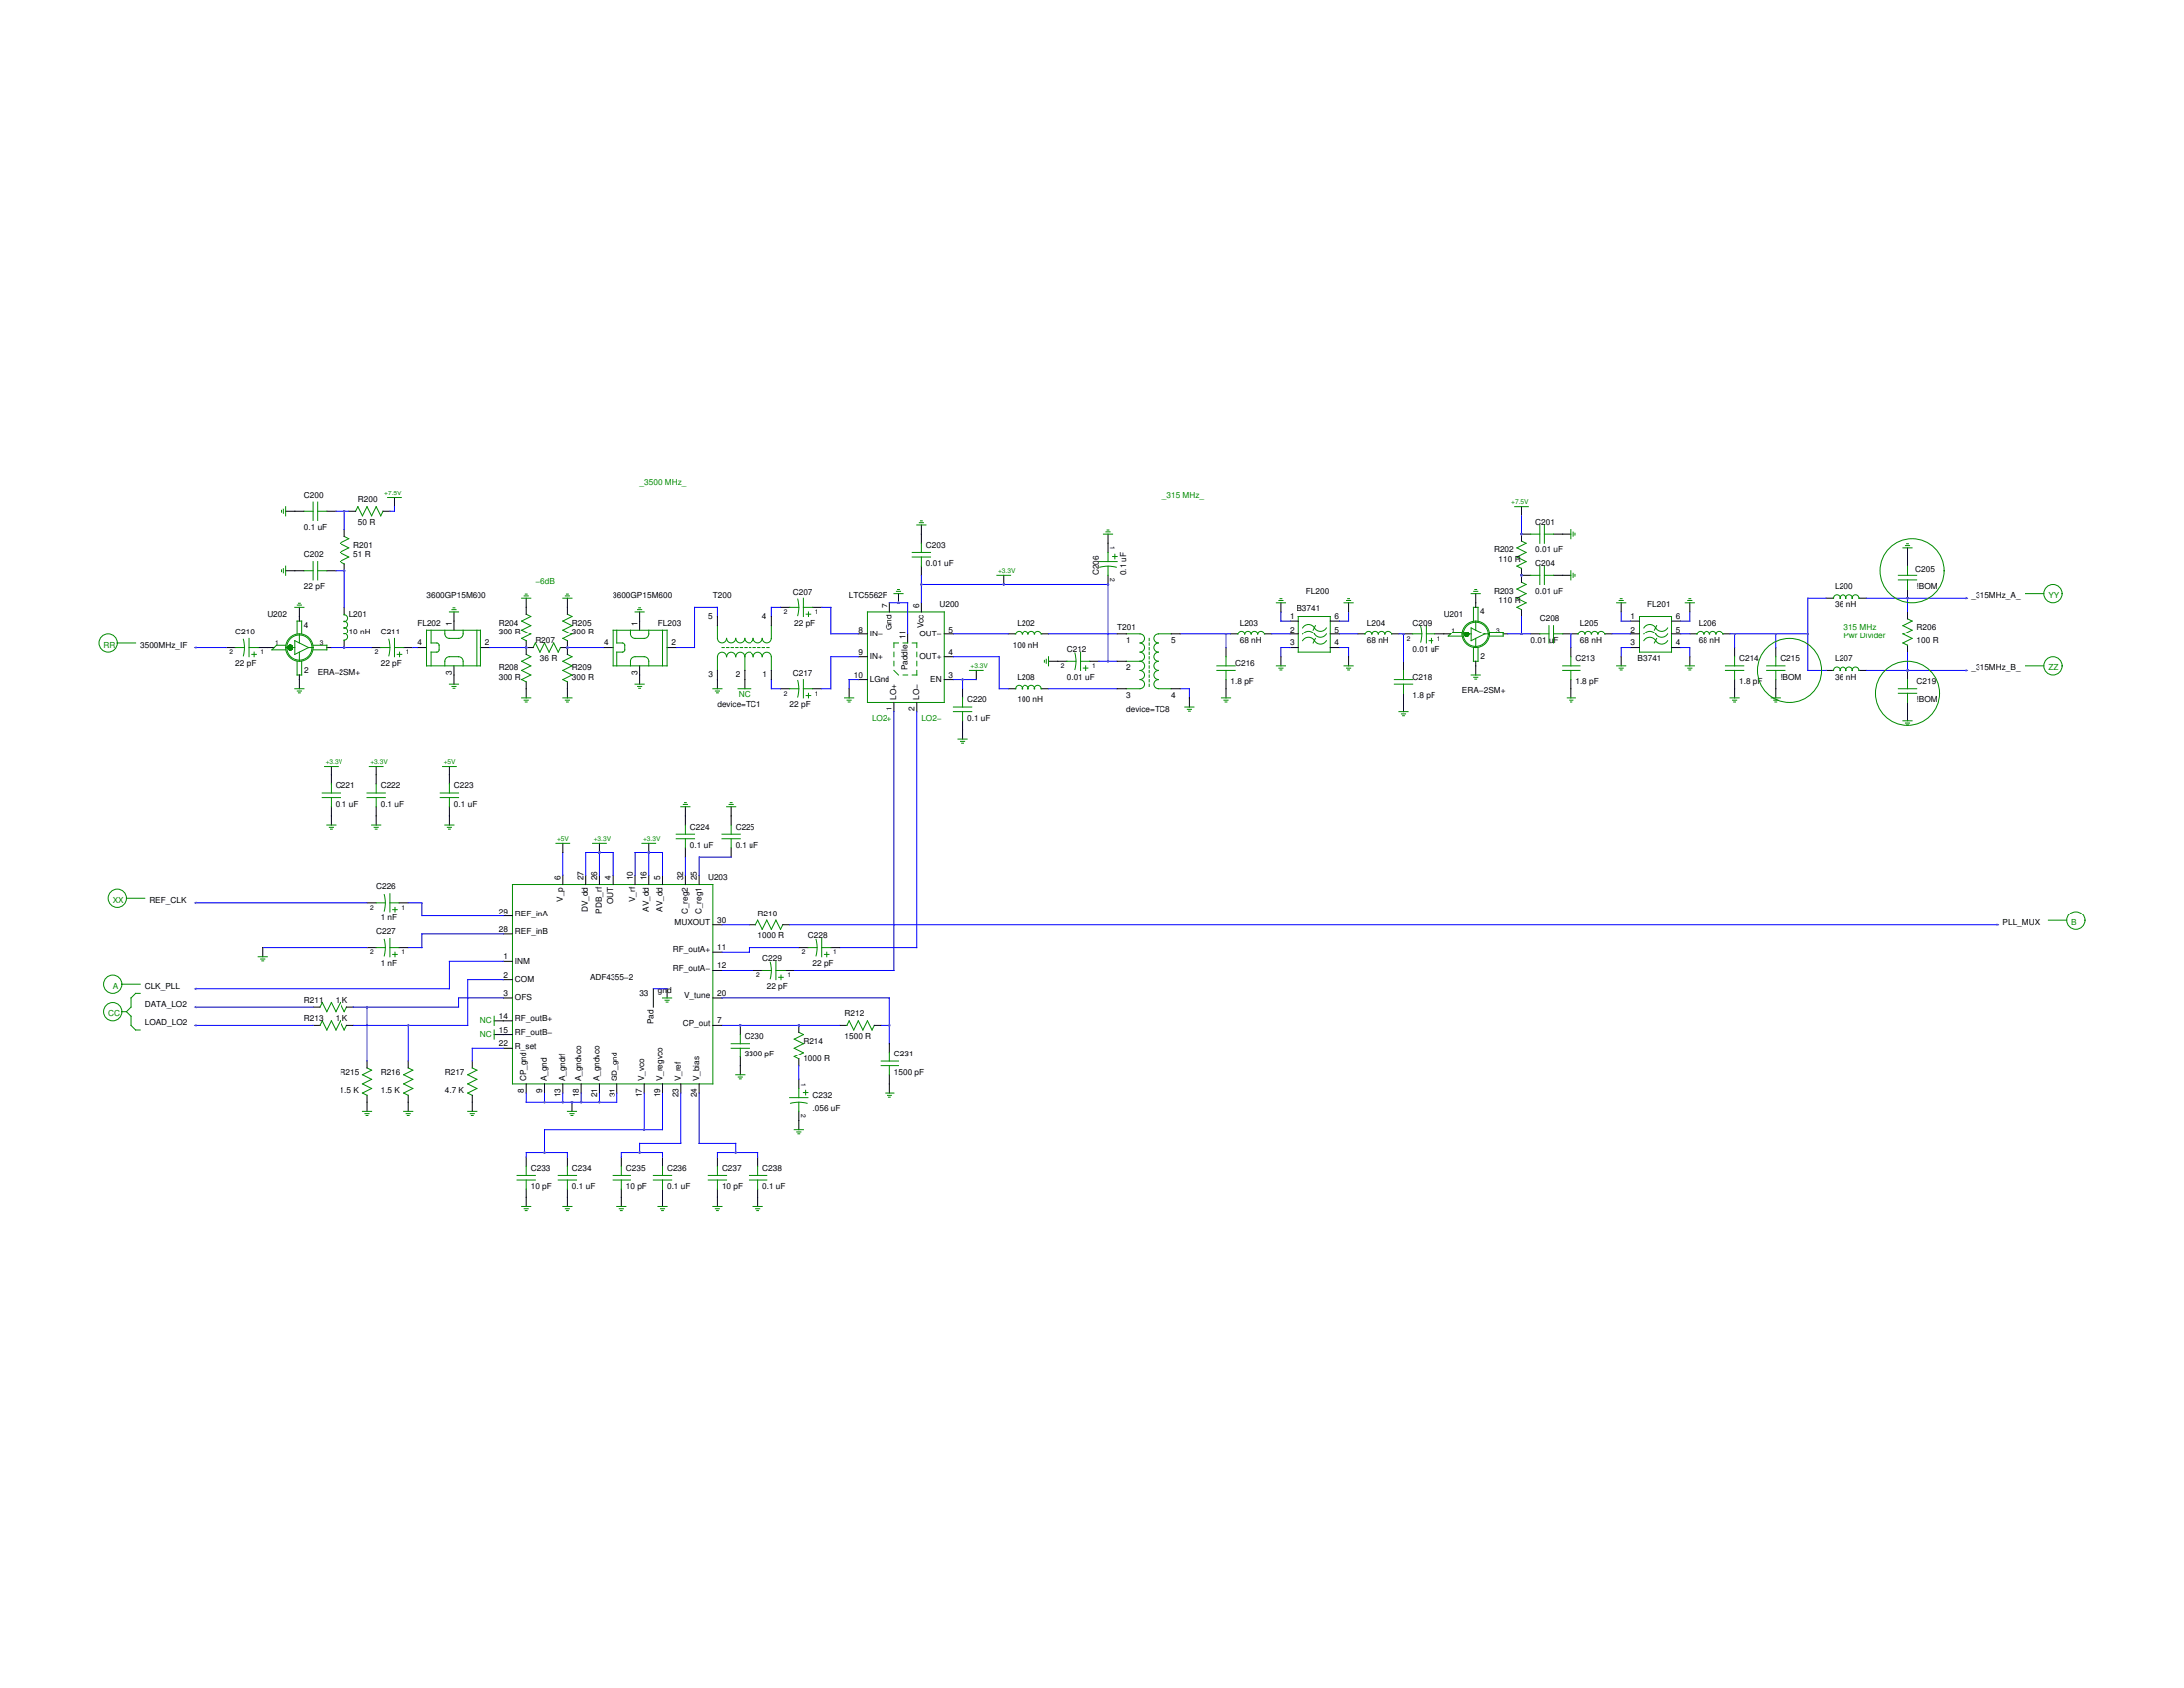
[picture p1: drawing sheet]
<svg xmlns="http://www.w3.org/2000/svg" width="279mm" height="216mm" viewBox="0 0 279 216" stroke-linecap="round" stroke-linejoin="round" font-family="sans-serif">
<g fill="none" stroke="#008b00" stroke-width=".13">
<path d="M101 77.6h1.2M102.1 76.6a4.1 4.1 0 0 1 0 2.1M102.8 76.5v2.3M102.8 77.6h1.2M103.1 78.5h.6M103.4 78.2v.6M110.9 78.2h9.9v11.6h-9.9zM116.7 70.7h2.4M116.7 71.2h2.4M117.9 69.5v1.2M117.9 71.2v1.2M140.6 71.8h2.3"/>
<path d="M140.7 72.6a4.1 4.1 0 0 1 2.1 0M141.7 70.7v1.1M141.7 72.4v1.2M142.3 71.2h.6M142.6 70.9v.6M101 88.1h1.2M102.1 87.1a4.1 4.1 0 0 1 0 2.1M102.8 86.9v2.4M102.8 88.1h1.2M103.1 89h.6M103.4 88.7v.6M114.4 83.5v.5"/>
<path d="M114.4 84.6v.6M114.4 85.8l.6 .6M115 82.3h-.6v.6M115.6 82.3h.6M115.6 86.4h.6M116.7 82.3h.6v.6M117.3 83.5v.5M117.3 84.6v.6M117.3 85.8v.6h-.6M129.8 81.1h.1a.43 .43 0 0 1 .4-.4 .43 .43 0 0 1 .4 .5 .42 .42 0 0 1 .5-.5 .42 .42 0 0 1 .4 .5 .41 .41 0 0 1 .4-.5 .41 .41 0 0 1 .4 .5 .43 .43 0 0 1 .4-.5 .43 .43 0 0 1 .4 .4h.1M129.8 88.1h.1a.43 .43 0 0 1 .4-.4 .43 .43 0 0 1 .4 .4 .42 .42 0 0 1 .5-.4 .42 .42 0 0 1 .4 .4 .41 .41 0 0 1 .4-.4 .41 .41 0 0 1 .4 .4 .43 .43 0 0 1 .4-.4 .43 .43 0 0 1 .4 .4h.1M136.5 84.6h1.2"/>
<path d="M137.5 83.6a4.1 4.1 0 0 1 0 2.1M138.2 83.5v2.3M138.2 84.6h1.2M138.6 85.5h.6M138.9 85.2v.6M65.6 113.1h25.6v25.6h-25.6z"/>
</g>
<g fill="none" stroke="#000" stroke-width=".13">
<path d="M99.9 77.6h1.1M104 77.6h1.1M113.8 77.1v1.1M117.9 68.3v1.2M117.9 72.4v1.2M117.9 77.1v1.1M141.7 69.5v1.2M141.7 73.6v1.1M99.9 88.1h1.1M104 88.1h1.1M109.8 86.9h1.1M109.8 84h1.1"/>
<path d="M109.8 81.1h1.1M114.4 89.8v1.2M116.2 81.1v1.2M117.3 89.8v1.2M120.8 86.9h1.2M120.8 84h1.2M120.8 81.1h1.2M128.9 88.1h.9M128.9 81.1h.9M133.3 88.1h.9M133.3 81.1h.9M135.3 84.6h1.2"/>
<path d="M139.4 84.6h1.2M64.4 119.5h1.2M64.4 117.2h1.2M72 111.9v1.2M74.9 111.9v1.2M76.6 111.9v1.2M78.4 111.9v1.2M81.3 111.9v1.2M83 111.9v1.2M84.8 111.9v1.2M87.7 111.9v1.2M89.4 111.9v1.2"/>
<path d="M91.2 118.3h1.1M64.4 127.6h1.2M64.4 125.3h1.2M64.4 123h1.2M64.4 134h1.2M64.4 132.3h1.2M64.4 130.5h1.2M67.3 138.7v1.1M69.7 138.7v1.1M72 138.7v1.1M74.3 138.7v1.1M76.6 138.7v1.1"/>
<path d="M79 138.7v1.1M82.4 138.7v1.1M83.6 126.5v2.3M84.8 138.7v1.1M87.1 138.7v1.1M89.4 138.7v1.1M91.2 127.6h1.1M91.2 131.1h1.1M91.2 124.1h1.1M91.2 121.8h1.1"/>
</g>
<path d="M99.9 77.6h-1.2v1.2M105.1 77.6h1.2v3.5h3.5M98.7 86.9v1.2h1.2M109.8 84h-3.5v4.1h-1.2M109.8 86.9h-1.2v1.2M122 84h5.8v4.1h1.1M122 81.1h6.9M134.2 88.1h8.7M134.2 81.1h8.7M140.6 84.6h2.3" fill="none" stroke="#00f" stroke-width=".13"/>
<circle cx="141.7" cy="74.7" r=".15" fill="#a020f0"/>
<path d="M117.9 73.6v3.5M117.9 74.7h23.8v9.9" fill="none" stroke="#00f" stroke-width=".13"/>
<path d="M128.4 73.6v1.1" fill="none" stroke="#000" stroke-width=".13"/>
<path d="M127.5 73.6h1.7" fill="none" stroke="#008b00" stroke-width=".13"/>
<circle cx="128.4" cy="74.7" r=".15" fill="#a020f0"/>
<path d="M122 86.9h2.9M123.1 86.9v1.2M151 88.1h1.2v1.2" fill="none" stroke="#00f" stroke-width=".13"/>
<g fill="none" stroke="#000" stroke-width=".13">
<path d="M38.3 78.8v.6M44.1 77.6v.9M58 79.4v1.1M81.9 79.4v1.1M34.2 82.9h.9M38.3 86.4v.5M41.8 82.9h.5M44.1 82v.9M53.4 82.9h1.1M58 85.2v1.2M61.5 82.9h1.2M77.2 82.9h1.2"/>
<path d="M81.9 85.2v1.2M85.4 82.9h1.1M123.1 88.1v1.2M123.1 92.2v1.1M124.9 85.8v1.1"/>
</g>
<g fill="none" stroke="#008b00" stroke-width=".13">
<path d="M44.1 78.5v.1a.43 .43 0 0 1 .4 .4 .43 .43 0 0 1-.4 .4 .42 .42 0 0 1 .4 .4 .42 .42 0 0 1-.4 .5 .41 .41 0 0 1 .4 .4 .41 .41 0 0 1-.4 .4 .43 .43 0 0 1 .4 .4 .43 .43 0 0 1-.4 .4v.1M36.5 82.6h-1.1l-.6 .6h1.7M36.5 82.9h1.2M36.8 82.8v.2M36.9 82.7v.3M36.9 82.7v.4M36.9 82.6v.5M37 82.6v.5M37 82.6v.6M37.1 82.6v.6M37.2 82.6v.6M37.2 82.6v.5"/>
<path d="M37.3 82.6v.5M37.3 82.7v.4M37.4 82.7v.3M37.4 82.8v.2M37.7 82l1.7 .9-1.7 .8zM38 81.1v-1.7h.6v1.7M38 84.6v1.8h.6v-1.8M38.3 81.1v1.2M38.3 83.5v1.1M39.4 82.9h.6M40 82.6h1.8v.6h-1.8M54.5 80.5h7v4.7h-7z"/>
<path d="M55.1 80.5v1.8h.9l.1 .3v.6l-.1 .2-.9 .1v1.7M56.9 85.2v-.6a.58 .58 0 0 1 .6-.6h1.1a.58 .58 0 0 1 .6 .6v.6M56.9 80.5v.6a.58 .58 0 0 0 .6 .6h1.1a.58 .58 0 0 0 .6-.6v-.6M60.9 80.5v4.7M78.4 80.5h7v4.7h-7zM79 80.5v1.8h.8l.2 .3v.6l-.2 .2-.8 .1v1.7M80.7 85.2v-.6a.58 .58 0 0 1 .6-.6h1.1a.58 .58 0 0 1 .6 .6v.6M80.7 80.5v.6a.58 .58 0 0 0 .6 .6h1.1a.58 .58 0 0 0 .6-.6v-.6M84.8 80.5v4.7M122 90.4h2.3M122 91h2.3M123.1 89.3v1.1"/>
<path d="M123.1 91v1.2M124 85.8h1.8"/>
<circle cx="37.1" cy="82.9" r=".29"/>
<circle cx="38.3" cy="82.9" r="1.6"/>
<circle cx="38.3" cy="82.9" r="1.74"/>
</g>
<circle cx="44.1" cy="82.9" r=".15" fill="#a020f0"/>
<path d="M44.1 68.6l.6 .3-1.2 .6 1.2 .6-1.2 .6 1.2 .5-1.2 .6 .6 .3M45.5 65.4l.3-.5 .6 1.1 .6-1.1 .6 1.1 .6-1.1 .5 1.1 .3-.6" fill="none" stroke="#008b00" stroke-width=".13"/>
<path d="M44.1 67.8v.8M44.1 72.1v.9M44.7 65.4h.8M49 65.4h.9" fill="none" stroke="#000" stroke-width=".13"/>
<circle cx="44.1" cy="73" r=".15" fill="#a020f0"/>
<path d="M37.7 65.4h1.2M37.7 73h1.2M41.8 65.4h1.1M41.8 73h1.1M50.5 63.7v1.2M67.3 77.6v.9M29 82.9h1.1M33 82.9h1.2M47.6 82.9h1.1M51.6 82.9h1.2M67.3 82v.9" fill="none" stroke="#000" stroke-width=".13"/>
<g fill="none" stroke="#008b00" stroke-width=".13">
<path d="M38.9 65.4h1.1M38.9 73h1.1M40 64.3v2.3M40 71.8v2.4M40.6 64.3v2.3M40.6 71.8v2.4M40.6 65.4h1.2M40.6 73h1.2M49.6 63.7h1.8M67.3 78.5l.6 .3-1.1 .6 1.1 .6-1.1 .5 1.1 .6-1.1 .6M30.1 82.9h1.2M31.2 81.8a4.1 4.1 0 0 1 0 2.1"/>
<path d="M31.9 82.9h1.1M31.9 81.7v2.3M32.2 83.7h.6M32.5 83.5v.5M48.7 82.9h1.2M49.8 81.8a4.1 4.1 0 0 1 0 2.1M50.5 81.7v2.3M50.5 82.9h1.1M50.8 83.7h.6M51.1 83.5v.5M66.8 81.7l.5 .3"/>
</g>
<path d="M44.1 65.4v2.4M44.1 73v4.6M50.5 64.9v.5h-.6M42.3 82.9h5.3M52.8 82.9h.6" fill="none" stroke="#00f" stroke-width=".13"/>
<circle cx="67.3" cy="82.9" r=".15" fill="#a020f0"/>
<path d="M72.6 78.5l.5 .3-1.1 .6 1.1 .6-1.1 .5 1.1 .6-1.1 .6M72 81.7l.6 .3" fill="none" stroke="#008b00" stroke-width=".13"/>
<path d="M72.6 77.6v.9M72.6 82v.9" fill="none" stroke="#000" stroke-width=".13"/>
<circle cx="72.6" cy="82.9" r=".15" fill="#a020f0"/>
<path d="M67.3 83.7l.6 .3-1.1 .6 1.1 .6-1.1 .6 1.1 .6-1.1 .5 .5 .3" fill="none" stroke="#008b00" stroke-width=".13"/>
<path d="M67.3 82.9v.8M67.3 87.2v.9" fill="none" stroke="#000" stroke-width=".13"/>
<circle cx="67.3" cy="82.9" r=".15" fill="#a020f0"/>
<path d="M72.6 83.7l.5 .3-1.1 .6 1.1 .6-1.1 .6 1.1 .6-1.1 .5 .6 .3" fill="none" stroke="#008b00" stroke-width=".13"/>
<path d="M72.6 82.9v.8M72.6 87.2v.9" fill="none" stroke="#000" stroke-width=".13"/>
<circle cx="72.6" cy="82.9" r=".15" fill="#a020f0"/>
<path d="M68.2 82.9l.3-.6 .6 1.2 .6-1.2 .5 1.2 .6-1.2 .6 1.2 .3-.6" fill="none" stroke="#008b00" stroke-width=".13"/>
<path d="M67.3 82.9h.9M71.7 82.9h.9" fill="none" stroke="#000" stroke-width=".13"/>
<g fill="#a020f0">
<circle cx="67.3" cy="82.9" r=".15"/>
<circle cx="72.6" cy="82.9" r=".15"/>
</g>
<path d="M91.7 78.8v-1.2h-2.9v5.3h-2.3M163.8 78.2v1.2h1.2M172.5 78.2v1.2h-1.1M62.7 82.9h4.6M72.6 82.9h4.6M151 81.1h6.4M162.7 81.1h2.3M165 82.9h-1.2v1.1M171.4 82.9h1.1v1.1M171.4 81.1h2.3" fill="none" stroke="#00f" stroke-width=".13"/>
<g fill="none" stroke="#008b00" stroke-width=".13">
<path d="M166.1 78.8h4.1v4.7h-4.1zM168.3 80l-.3 .5M182.4 80v2.3M188.5 79.4v-1.8h.6v1.8M188.8 79.4v1.1M209.7 78.8h4.1v4.7h-4.1zM211.9 80l-.3 .5M155.7 85.2h2.3M155.7 85.8h2.3M156.8 84v1.2M156.8 85.8v1.1M158.3 81.1h.1a.43 .43 0 0 1 .4-.4 .43 .43 0 0 1 .4 .5 .41 .41 0 0 1 .4-.5 .41 .41 0 0 1 .4 .5 .41 .41 0 0 1 .5-.5 .41 .41 0 0 1 .4 .5 .43 .43 0 0 1 .4-.5 .43 .43 0 0 1 .4 .4h.1"/>
<path d="M166.7 80.3a.87 .87 0 0 1 1.5 0 .87 .87 0 0 0 1.5 0M166.7 81.1a.87 .87 0 0 1 1.5 0 .87 .87 0 0 0 1.5 0M166.7 82a.87 .87 0 0 1 1.5 0 .87 .87 0 0 0 1.5 0M168.3 81.7l-.3 .6M174.6 81.1a.43 .43 0 0 1 .5-.4 .43 .43 0 0 1 .4 .5 .42 .42 0 0 1 .4-.5 .42 .42 0 0 1 .4 .5 .41 .41 0 0 1 .4-.5 .41 .41 0 0 1 .4 .5 .43 .43 0 0 1 .5-.5 .43 .43 0 0 1 .4 .4h.1M178.4 86.9h2.3M178.4 87.5h2.3M179.5 85.8v1.1M179.5 87.5v1.2M180.7 81.1h1.1M181.7 80.1a4.1 4.1 0 0 1 0 2.1M182.4 81.1h1.2"/>
<path d="M182.8 82h.6M183.1 81.7v.6M187.1 81.1h1.1M187.1 80.8h-1.2l-.6 .6h1.8M187.4 81.1v.1M187.4 81v.3M187.4 80.9v.4M187.5 80.9v.5M187.6 80.9v.5M187.6 80.8v.6M187.7 80.8v.6M187.7 80.9v.5"/>
<path d="M187.8 80.9v.5M187.8 80.9v.4M187.9 81v.3M188.2 80.3l1.8 .8-1.8 .9zM188.5 82.9v1.7h.6v-1.7M188.8 81.7v1.2M190 81.1h.6M190.6 80.8h1.7v.6h-1.7M210.3 80.3a.87 .87 0 0 1 1.5 0 .87 .87 0 0 0 1.5 0M210.3 81.1a.87 .87 0 0 1 1.5 0 .87 .87 0 0 0 1.5 0M210.3 82a.87 .87 0 0 1 1.5 0 .87 .87 0 0 0 1.5 0M211.9 81.7l-.3 .6"/>
<circle cx="187.7" cy="81.1" r=".29"/>
<circle cx="188.8" cy="81.1" r="1.74"/>
<circle cx="188.8" cy="81.1" r="1.6"/>
</g>
<g fill="none" stroke="#000" stroke-width=".13">
<path d="M165 79.4h1.1M170.2 79.4h1.2M188.8 77.1v.5M208.6 79.4h1.1M213.8 79.4h1.2M156.8 82.9v1.1M156.8 86.9v1.2M157.4 81.1h.9M161.8 81.1h.9M165 81.1h1.1M165 82.9h1.1M170.2 81.1h1.2"/>
<path d="M170.2 82.9h1.2M173.7 81.1h.9M178.1 81.1h.8M179.5 81.1h1.2M179.5 84.6v1.2M179.5 88.7v1.1M183.6 81.1h2M188.8 84.6v.6M192.3 81.1h.6M208.6 81.1h1.1M208.6 82.9h1.1M213.8 81.1h1.2"/>
<path d="M213.8 82.9h1.2"/>
</g>
<circle cx="179.5" cy="81.1" r=".15" fill="#a020f0"/>
<path d="M194.6 74.4l.6 .3-1.2 .6 1.2 .6-1.2 .6 1.2 .6-1.2 .5 .6 .3" fill="none" stroke="#008b00" stroke-width=".13"/>
<path d="M194.6 73.6v.8M194.6 77.9v.9" fill="none" stroke="#000" stroke-width=".13"/>
<circle cx="194.6" cy="73.6" r=".15" fill="#a020f0"/>
<path d="M201 81.1h.9M205.4 81.1h.9" fill="none" stroke="#000" stroke-width=".13"/>
<path d="M201.9 81.1h.1a.43 .43 0 0 1 .4-.4 .43 .43 0 0 1 .4 .5 .42 .42 0 0 1 .4-.5 .42 .42 0 0 1 .4 .5 .41 .41 0 0 1 .4-.5 .41 .41 0 0 1 .5 .5 .43 .43 0 0 1 .4-.5 .43 .43 0 0 1 .4 .4h.1" fill="none" stroke="#008b00" stroke-width=".13"/>
<circle cx="201" cy="81.1" r=".15" fill="#a020f0"/>
<path d="M195.8 81.1h1.2M199.9 81.1h1.1" fill="none" stroke="#000" stroke-width=".13"/>
<path d="M198.1 80v2.3M198.7 80v2.3M197 81.1h1.1M198.7 81.1h1.2" fill="none" stroke="#008b00" stroke-width=".13"/>
<circle cx="201" cy="81.1" r=".15" fill="#a020f0"/>
<path d="M194.6 64.9v1.1M194.6 68.3v.9M194.6 72.7v.9M201 82.9v1.1M201 86.9v1.2" fill="none" stroke="#000" stroke-width=".13"/>
<path d="M193.8 64.9h1.7M194 72.4l.6 .3M194.6 69.2l.6 .3-1.2 .6 1.2 .6-1.2 .5 1.2 .6-1.2 .6M199.9 85.8h2.3M199.9 85.2h2.3M201 84v1.2M201 85.8v1.1" fill="none" stroke="#008b00" stroke-width=".13"/>
<g fill="#a020f0">
<circle cx="194.6" cy="68.3" r=".15"/>
<circle cx="194.6" cy="73.6" r=".15"/>
</g>
<path d="M194.6 73.6h1.2M198.7 73.6h1.2" fill="none" stroke="#000" stroke-width=".13"/>
<path d="M195.8 73.6h1.2M197 72.4v2.3M197.5 72.4v2.3M197.5 73.6h1.2" fill="none" stroke="#008b00" stroke-width=".13"/>
<circle cx="194.6" cy="73.6" r=".15" fill="#a020f0"/>
<path d="M194.6 68.3h1.2M198.7 68.3h1.2" fill="none" stroke="#000" stroke-width=".13"/>
<path d="M195.8 68.3h1.2M197 67.2v2.3M197.5 67.2v2.3M197.5 68.3h1.2" fill="none" stroke="#008b00" stroke-width=".13"/>
<circle cx="194.6" cy="68.3" r=".15" fill="#a020f0"/>
<path d="M194.6 66v2.3M194.6 78.8v2.3M207.4 78.2v1.2h1.2M216.1 78.2v1.2h-1.1M192.9 81.1h2.9M206.3 81.1h2.3M208.6 82.9h-1.2v1.1M215 82.9h1.1v1.1" fill="none" stroke="#00f" stroke-width=".13"/>
<g fill="none" stroke="#000" stroke-width=".13">
<path d="M233.6 76.5h.8M237.9 76.5h.9M95.2 86.9v1.2M216.1 81.1h.9M220.5 81.1h.9M221.9 82.9v1.1M221.9 86.9v1.2M227.2 82.9v1.1M227.2 86.9v1.2M233.6 85.8h.8M237.9 85.8h.9M244 85.8v1.1"/>
<path d="M244 89.8v1.2"/>
</g>
<g fill="none" stroke="#008b00" stroke-width=".13">
<path d="M234.4 76.5h.1a.43 .43 0 0 1 .4-.5 .43 .43 0 0 1 .5 .5 .41 .41 0 0 1 .4-.5 .41 .41 0 0 1 .4 .5 .42 .42 0 0 1 .4-.5 .42 .42 0 0 1 .4 .5 .43 .43 0 0 1 .4-.5 .43 .43 0 0 1 .5 .5M94.4 88.1h1.7M217 81.1h.1a.43 .43 0 0 1 .4-.4 .43 .43 0 0 1 .4 .5 .41 .41 0 0 1 .4-.5 .41 .41 0 0 1 .4 .5 .42 .42 0 0 1 .5-.5 .42 .42 0 0 1 .4 .5 .43 .43 0 0 1 .4-.5 .43 .43 0 0 1 .4 .4h.1M220.8 85.2h2.3M220.8 85.8h2.3M221.9 84v1.2M221.9 85.8v1.1M226 85.2h2.3M226 85.8h2.3M227.2 84v1.2M227.2 85.8v1.1M234.4 85.8h.1a.43 .43 0 0 1 .4-.5 .43 .43 0 0 1 .5 .5 .41 .41 0 0 1 .4-.5 .41 .41 0 0 1 .4 .5 .42 .42 0 0 1 .4-.5 .42 .42 0 0 1 .4 .5 .43 .43 0 0 1 .4-.5 .43 .43 0 0 1 .5 .5"/>
<path d="M242.9 88.1h2.3M242.9 88.7h2.3M244 86.9v1.2M244 88.7v1.1"/>
</g>
<circle cx="244" cy="85.8" r=".15" fill="#a020f0"/>
<path d="M244 71.2v1.2M244 75.3v1.2" fill="none" stroke="#000" stroke-width=".13"/>
<path d="M242.9 74.2h2.3M242.9 73.6h2.3M244 72.4v1.2M244 74.2v1.1" fill="none" stroke="#008b00" stroke-width=".13"/>
<circle cx="244" cy="76.5" r=".15" fill="#a020f0"/>
<path d="M113.8 77.1h2.4v4M231.2 76.5v9.3M238.8 76.5h12.8M244 76.5v1.7M221.4 81.1h9.8M238.8 85.8h12.8M244 83.5v2.3" fill="none" stroke="#00f" stroke-width=".13"/>
<path d="M244 79.1l.6 .3-1.1 .6 1.1 .5-1.1 .6 1.1 .6-1.1 .6 .5 .3M72.6 142.2h1.1M72.9 142.5h.5M73 142.7h.3" fill="none" stroke="#008b00" stroke-width=".13"/>
<path d="M244 78.2v.9M244 82.6v.9M73.1 141v1.2" fill="none" stroke="#000" stroke-width=".13"/>
<circle cx="73.1" cy="141" r=".15" fill="#a020f0"/>
<g fill="none" stroke="#000" stroke-width=".13">
<path d="M42.3 98v2.3M48.2 98v2.3M57.5 98v2.3M42.3 103.2v1.2M47 115.4h1.2M48.2 103.2v1.2M51.1 115.4h1.1M57.5 103.2v1.2M87.7 104.4v1.1M87.7 108.4v1.2M93.5 104.4v1.1M93.5 108.4v1.2"/>
<path d="M40 128.8h.9M40 131.1h.9M44.4 128.8h.8M44.4 131.1h.8M47 135.8v.8M63.3 130.5h1.1M63.3 132.3h1.1M102.2 131.1v.9M102.2 135.5v.8M107.4 131.1h.9M111.8 131.1h.9M47 140.1v.9"/>
</g>
<g fill="none" stroke="#008b00" stroke-width=".13">
<path d="M41.5 98h1.7M47.3 98h1.7M56.6 98h1.7M41.2 101.5h2.3M41.2 102.1h2.3M42.3 100.3v1.2M42.3 102.1v1.1M47 101.5h2.3M47 102.1h2.3M48.2 115.4h1.1M48.2 100.3v1.2M48.2 102.1v1.1"/>
<path d="M49.2 114.4a4.1 4.1 0 0 1 0 2.1M49.9 114.3v2.3M49.9 115.4h1.2M50.2 116.3h.6M50.5 116v.6M56.3 101.5h2.3M56.3 102.1h2.3M57.5 100.3v1.2M57.5 102.1v1.1M86.5 106.7h2.3M86.5 107.3h2.3M87.7 105.5v1.2"/>
<path d="M87.7 107.3v1.1M92.3 106.7h2.4M92.3 107.3h2.4M93.5 105.5v1.2M93.5 107.3v1.1M40.9 128.8l.3-.6 .6 1.2 .5-1.2 .6 1.2 .6-1.2 .6 1.2 .3-.6M40.9 131.1l.3-.6 .6 1.2 .5-1.2 .6 1.2 .6-1.2 .6 1.2 .3-.6M47 136.6l.6 .3-1.2 .6 1.2 .6-1.2 .6 1.2 .6-1.2 .5 .6 .3M63.3 130v1.1M63.3 131.7v1.2M102.2 132l.6 .3-1.2 .6 1.2 .5-1.2 .6 1.2 .6-1.2 .6 .6 .3M108.3 131.1l.3-.6 .6 1.2 .6-1.2 .5 1.2 .6-1.2 .6 1.2 .3-.6"/>
</g>
<g fill="none" stroke="#00f" stroke-width=".13">
<path d="M54 117.2h10.4M72 109v2.9M74.9 111.9v-2.9h3.5v2.9M76.6 109v2.9M81.3 111.9v-2.9h3.5v2.9M83 109v2.9M87.7 109.6v2.3M93.5 109.6h-4.1v2.3M67.3 139.8v1.2h11.7v-1.2M69.7 139.8v1.2M72 139.8v1.2M74.3 139.8v1.2"/>
<path d="M76.6 139.8v1.2"/>
</g>
<circle cx="102.2" cy="131.1" r=".15" fill="#a020f0"/>
<path d="M60.4 136.6l.5 .3-1.1 .6 1.1 .6-1.1 .6 1.1 .6-1.1 .5 .6 .3M93.5 134h2.3M93.5 133.4h2.3M94.7 132.3v1.1M94.7 134v1.2M102.2 139.3v1.1M102.8 139.8h.6M103.1 139.5v.6M101 140.4h2.4M101.2 141.1a4.1 4.1 0 0 1 2.1 0M102.2 141v1.2" fill="none" stroke="#008b00" stroke-width=".13"/>
<path d="M60.4 135.8v.8M94.7 131.1v1.2M94.7 135.2v1.1M102.2 138.1v1.2M60.4 140.1v.9M102.2 142.2v1.1" fill="none" stroke="#000" stroke-width=".13"/>
<path d="M92.3 127.6h21.5v5.8" fill="none" stroke="#00f" stroke-width=".13"/>
<circle cx="94.7" cy="131.1" r=".15" fill="#a020f0"/>
<g fill="none" stroke="#008b00" stroke-width=".13">
<path d="M36 65.3v.3M36 72.9v.2M36.2 65.2v.5M36.2 72.7v.6M36.5 64.9v1.1M36.5 72.4v1.2M37.7 77.6h1.2M38 77.4h.5M38.2 77.1h.2M57.5 78.2h1.1M57.8 77.9h.5M57.9 77.7h.3"/>
<path d="M66.8 76.5h1.1M67.1 76.2h.5M67.2 76h.3M72 76.5h1.1M72.3 76.2h.5M72.5 76h.2M81.3 78.2h1.1M81.6 77.9h.5M81.8 77.7h.2M91.7 80l.1 1.7a.57 .57 0 0 0 .5 .6 .57 .57 0 0 0 .6-.6M98.7 80v1.7a.57 .57 0 0 1-.6 .6 .57 .57 0 0 1-.5-.6M114.4 75.9h1.2"/>
<path d="M114.7 75.6h.6M114.9 75.4h.2M117.3 67.2h1.2M117.6 66.9h.6M117.8 66.7h.2M141.2 68.3h1.1M141.5 68.1h.5M141.6 67.8h.3M163.2 77.1h1.2M163.6 76.8h.5M163.7 76.5h.2M172 77.1h1.1"/>
<path d="M172.3 76.8h.5M172.4 76.5h.3M188.2 75.9h1.2M188.6 75.6h.5M188.7 75.4h.2M201 67.8v1.1M201 73v1.2M201.3 68.1v.5M201.3 73.3v.5M201.5 68.2v.3M201.5 73.5v.2M206.8 77.1h1.2"/>
<path d="M207.2 76.8h.5M207.3 76.5h.2M215.6 77.1h1.1M215.9 76.8h.5M216 76.5h.2M243.5 70.1h1.1M243.8 69.8h.5M243.9 69.6h.2M37.7 88.1h1.2M38 88.4h.5M38.2 88.6h.2M57.5 87.5h1.1"/>
<path d="M57.8 87.8h.5M57.9 88h.3M66.8 89.3h1.1M67.1 89.6h.5M67.2 89.8h.3M72 89.3h1.1M72.3 89.6h.5M72.5 89.8h.2M81.3 87.5h1.1M81.6 87.8h.5M81.8 88h.2M91.2 88.1h1.1"/>
<path d="M91.5 88.4h.5M91.6 88.6h.3M92.3 82.9h.3M92.9 84a.57 .57 0 0 0-.6-.5 .57 .57 0 0 0-.5 .5l-.1 1.8M92.9 82.9h.3M92.9 84a.57 .57 0 0 1 .6-.5 .57 .57 0 0 1 .6 .5 .58 .58 0 0 1 .5-.5 .58 .58 0 0 1 .6 .5M92.9 81.7a.57 .57 0 0 0 .6 .6 .57 .57 0 0 0 .6-.6 .58 .58 0 0 0 .5 .6 .58 .58 0 0 0 .6-.6M93.5 82.9h.3M94.1 82.9h.3M94.7 82.9h.2M95.2 82.9h.3M95.2 81.7a.57 .57 0 0 0 .6 .6 .57 .57 0 0 0 .6-.6"/>
<path d="M95.8 82.9h.3M96.4 84a.58 .58 0 0 0-.6-.5 .58 .58 0 0 0-.6 .5v1.8M96.4 82.9h.3M96.4 84a.57 .57 0 0 1 .6-.5 .57 .57 0 0 1 .5 .5M96.4 81.7a.57 .57 0 0 0 .6 .6 .57 .57 0 0 0 .5-.6M97 82.9h.3M97.6 82.9h.3M97.6 84a.57 .57 0 0 1 .5-.5 .57 .57 0 0 1 .6 .5v1.8M98.1 82.9h.3M108 89.3h1.2M108.3 89.6h.6M108.5 89.8h.2"/>
<path d="M122.6 94.5h1.1M122.9 94.8h.5M123 95h.3M133.7 84.5v.2M133.9 84.4v.5M134.2 84v1.2M144.1 81.1h1.7M144.1 84.6h1.7M145.8 81.1a.57 .57 0 0 1 .6 .6 .57 .57 0 0 1-.6 .6 .58 .58 0 0 1 .6 .6 .58 .58 0 0 1-.6 .5M145.8 83.5a.57 .57 0 0 1 .6 .5 .57 .57 0 0 1-.6 .6M145.8 84.6a.58 .58 0 0 1 .6 .6 .58 .58 0 0 1-.6 .6 .58 .58 0 0 1 .6 .6 .58 .58 0 0 1-.6 .5M145.8 87a.57 .57 0 0 1 .6 .5 .57 .57 0 0 1-.6 .6h-1.7"/>
<path d="M147 81.7v.3M147 82.3v.3M147 82.9v.3M147 83.5v.2M147 84v.3M147 84.6v.3M147 85.2v.3M147 85.8v.3M147 86.4v.3M147 86.9v.3M147 87.5v.3M148.1 81.1a.57 .57 0 0 0-.5 .6 .57 .57 0 0 0 .5 .6 .58 .58 0 0 0-.5 .6 .58 .58 0 0 0 .5 .5"/>
<path d="M148.1 83.5a.57 .57 0 0 0-.5 .5 .57 .57 0 0 0 .5 .6 .58 .58 0 0 0-.5 .6 .58 .58 0 0 0 .5 .6M148.1 85.8a.57 .57 0 0 0-.5 .6 .57 .57 0 0 0 .5 .5M148.1 87a.57 .57 0 0 0-.5 .5 .57 .57 0 0 0 .5 .6h1.8M148.1 81.1h1.8M151.6 90.4h1.2M151.9 90.7h.6M152.1 91h.2M156.3 89.3h1.1M156.6 89.6h.5M156.7 89.8h.3M163.2 85.2h1.2M163.6 85.5h.5"/>
<path d="M163.7 85.7h.2M172 85.2h1.1M172.3 85.5h.5M172.4 85.7h.3M178.9 91h1.2M179.3 91.3h.5M179.4 91.5h.2M188.2 86.4h1.2M188.6 86.7h.5M188.7 86.9h.2M200.4 89.3h1.2M200.8 89.6h.5"/>
<path d="M200.9 89.8h.2M206.8 85.2h1.2M207.2 85.5h.5M207.3 85.7h.2M215.6 85.2h1.1M215.9 85.5h.5M216 85.7h.2M221.4 89.3h1.1M221.7 89.6h.5M221.8 89.8h.3M226.6 89.3h1.2M226.9 89.6h.5"/>
<path d="M227.1 89.8h.2M243.5 92.2h1.1M243.8 92.5h.5M243.9 92.7h.2M41.8 105.5h1.1M42.1 105.8h.5M42.2 106.1h.3M47.6 105.5h1.1M47.9 105.8h.5M48 106.1h.3M56.9 105.5h1.1M57.2 105.8h.5"/>
<path d="M57.3 106.1h.3M87.1 103.2h1.2M87.4 102.9h.5M87.6 102.7h.2M92.9 103.2h1.2M93.2 102.9h.6M93.4 102.7h.2M97 117.7l.6 1.2 .5-1.2 .6 1.2 .6-1.2 .6 1.2 .3-.6M97 117.7l-.3 .6M94.1 137.5h1.1M94.4 137.8h.5M94.5 138h.3"/>
<path d="M97.6 124.1h1.1M98.6 123.1a4.1 4.1 0 0 1 0 2.1M99.3 123v2.3M99.3 124.1h1.2M99.7 125h.5M99.9 124.7v.6M103.4 121.2h1.1M104.4 120.2a4.1 4.1 0 0 1 0 2.1M105.1 120.1v2.3M105.1 121.2h1.2M105.5 122.1h.5M105.8 121.8v.6"/>
<path d="M112.7 136.3h2.3M112.7 135.8h2.3M113.3 139.8h1.1M113.8 134.6v1.2M113.8 136.3v1.2M66.2 150.9h2.3M66.2 150.3h2.3M66.8 154.4h1.1M67.1 154.7h.5M67.2 154.9h.3M67.3 149.1v1.2M67.3 150.9v1.1"/>
<path d="M71.4 150.9h2.3M71.4 150.3h2.3M72 154.4h1.1M72.3 154.7h.5M72.5 154.9h.2M72.6 149.1v1.2M72.6 150.9v1.1M78.4 150.9h2.3M78.4 150.3h2.3M79 154.4h1.1M79.3 154.7h.5M79.4 154.9h.3"/>
<path d="M79.5 149.1v1.2M79.5 150.9v1.1M83.6 150.9h2.3M83.6 150.3h2.3M84.2 154.4h1.2M84.5 154.7h.5M84.7 154.9h.2M84.8 149.1v1.2M84.8 150.9v1.1M90.6 150.9h2.3M90.6 150.3h2.3M91.2 154.4h1.1"/>
<path d="M91.5 154.7h.5M91.6 154.9h.3M91.7 149.1v1.2M91.7 150.9v1.1M95.8 150.9h2.3M95.8 150.3h2.3M96.4 154.4h1.2M96.7 154.7h.5M96.9 154.9h.2M97 149.1v1.2M97 150.9v1.1M101.6 144.5h1.2"/>
<path d="M101.9 144.8h.6M102.1 145h.2M113.6 140.1h.5M113.7 140.4h.3"/>
<circle cx="244.6" cy="73" r="4.1"/>
<circle cx="228.9" cy="85.8" r="4.1"/>
<circle cx="244" cy="88.7" r="4.1"/>
</g>
<g fill="none" stroke="#000" stroke-width=".13">
<path d="M36.5 65.4h1.2M36.5 73h1.2M38.3 77.6v1.2M58 78.2v1.2M67.3 76.5v1.1M72.6 76.5v1.1M81.9 78.2v1.2M91.7 78.8v1.2M98.7 78.8v1.2M115 75.9v1.2M117.9 67.2v1.1M141.7 68.3v1.2"/>
<path d="M163.8 77.1v1.1M172.5 77.1v1.1M188.8 75.9v1.2M199.9 68.3h1.1M199.9 73.6h1.1M207.4 77.1v1.1M216.1 77.1v1.1M244 70.1v1.1M38.3 86.9v1.2M58 86.4v1.1M67.3 88.1v1.2M72.6 88.1v1.2"/>
<path d="M81.9 86.4v1.1M91.7 85.8v2.3M95.2 85.8v1.1M98.7 85.8v1.1M108.6 88.1v1.2M123.1 93.3v1.2M134.2 84.6h1.1M142.9 81.1h1.2M142.9 88.1h1.2M142.9 84.6h1.2M149.9 81.1h1.1M149.9 88.1h1.1"/>
<path d="M152.2 89.3v1.1M156.8 88.1v1.2M163.8 84v1.2M172.5 84v1.2M179.5 89.8v1.2M188.8 85.2v1.2M201 88.1v1.2M207.4 84v1.2M216.1 84v1.2M221.9 88.1v1.2M227.2 88.1v1.2M244 91v1.2"/>
<path d="M42.3 104.4v1.1M48.2 104.4v1.1M57.5 104.4v1.1M87.7 103.2v1.2M93.5 103.2v1.2M95.8 118.3h.9M100.2 118.3h.8M94.7 136.3v1.2M96.4 124.1h1.2M100.5 124.1h1.1M102.2 121.2h1.2M106.3 121.2h1.1"/>
<path d="M113.8 133.4v1.2M113.8 137.5v2.3M67.3 148v1.1M67.3 152v2.4M72.6 148v1.1M72.6 152v2.4M79.5 148v1.1M79.5 152v2.4M84.8 148v1.1M84.8 152v2.4M91.7 148v1.1M91.7 152v2.4"/>
<path d="M97 148v1.1M97 152v2.4M102.2 143.3v1.2"/>
</g>
<g fill="none" stroke="#00f" stroke-width=".13">
<path d="M42.9 65.4h1.8M42.9 73h1.2M231.2 76.5h2.4M24.9 82.9h4.1M114.4 91v33.1h-12.8M117.3 91v30.2h-9.9M156.8 81.1v1.8M178.9 81.1h.6v3.5M201 81.1v1.8M215 81.1h1.1M221.9 81.1v1.8M227.2 81.1v1.8"/>
<path d="M231.2 85.8h2.4M24.9 115.4h22.1M92.3 118.3h3.5M84.8 139.8v4.7h-15.1v2.9M87.1 139.8v6.4h-5.2v1.2M89.4 139.8v6.4h4.7v1.2M92.3 124.1h4.1M102.2 121.2h-6.4v.6h-3.5M67.3 147.4h5.3M79.5 147.4h5.3M91.7 147.4h5.3"/>
</g>
<circle cx="115" cy="77.1" r=".15" fill="#a020f0"/>
<g fill="none" stroke="#00f" stroke-width=".13">
<path d="M64.4 119.5h-10.4v1.7h-1.8M101 118.3h154.7M24.9 131.1h15.1M24.9 128.8h15.1M33.6 121.2h13.4M47 128.8v7M52.2 131.1v4.7M64.4 125.3h-4.6v5.8h-14.6M64.4 127.6h-5.8v1.2h-13.4M64.4 123h-6.9v3.5h-32.6M64.4 134h-4v1.8M82.4 139.8v4.7"/>
<path d="M83.6 126.5h1.8M92.3 131.1h15.1M102.2 136.3v1.8M112.7 131.1h1.1"/>
</g>
<path d="M72 107.9v1.1M76.6 107.9v1.1M33.6 121.2v1.2M47 121.2h1.2M51.1 121.2h1.1M52.2 135.8v.8M85.4 126.5v1.1M47 141v1.2M52.2 140.1v2.1M60.4 141v1.2" fill="none" stroke="#000" stroke-width=".13"/>
<g fill="none" stroke="#008b00" stroke-width=".13">
<path d="M71.1 107.9h1.8M75.8 107.9h1.7M33 122.4h1.2M33.4 122.7h.5M33.5 122.9h.2M48.2 121.2h1.1M49.2 120.2a4.1 4.1 0 0 1 0 2.1M49.9 120.1v2.3M49.9 121.2h1.2M50.2 122.1h.6M50.5 121.8v.6M52.2 136.6l.6 .3-1.2 .6 1.2 .6-1.2 .6 1.2 .6-1.2 .5 .6 .3"/>
<path d="M84.8 127.6h1.1M85.1 127.9h.5M85.2 128.2h.3M46.4 142.2h1.2M46.7 142.5h.6M46.9 142.7h.2M51.6 142.2h1.2M52 142.5h.5M52.1 142.7h.2M59.8 142.2h1.1M60.1 142.5h.5M60.2 142.7h.3"/>
</g>
<circle cx="76.6" cy="109" r=".15" fill="#a020f0"/>
<path d="M83 107.9v1.1" fill="none" stroke="#000" stroke-width=".13"/>
<path d="M82.2 107.9h1.7" fill="none" stroke="#008b00" stroke-width=".13"/>
<circle cx="83" cy="109" r=".15" fill="#a020f0"/>
<path d="M52.2 115.4h1.8v1.8M67.3 147.4v.6M72.6 147.4v.6M79.5 147.4v.6M84.8 147.4v.6M91.7 147.4v.6M97 147.4v.6" fill="none" stroke="#00f" stroke-width=".13"/>
<g fill="none" stroke="#008b00" stroke-width=".13">
<path d="M259.1 75.9h2.4M15 82.3h2.3M259.1 85.2h2.4M16.2 114.8h2.3M262.1 117.7h2.3M15.6 129.4h.6M15.6 125.9h2.3M16.2 129.4l.6 .6v1.1l.5 .6h.6M17.9 127h-.6l-.5 .6v1.2l-.6 .6"/>
<circle cx="262.6" cy="75.9" r="1.16"/>
<circle cx="13.9" cy="82.3" r="1.16"/>
<circle cx="262.6" cy="85.2" r="1.16"/>
<circle cx="15" cy="114.8" r="1.16"/>
<circle cx="265.5" cy="117.7" r="1.16"/>
<circle cx="14.4" cy="129.4" r="1.16"/>
<circle cx="14.4" cy="125.9" r="1.16"/>
</g>
<g fill="#a020f0">
<path d="M251.4 76.3l.4 .2-.4 .2z"/>
<path d="M251.4 85.6l.4 .2-.4 .2z"/>
<path d="M24.7 82.9l.4-.2v.3z"/>
<path d="M24.7 115.4l.4-.2v.4z"/>
<path d="M24.7 131.1l.4-.2v.4z"/>
<path d="M24.7 128.8l.4-.2v.4z"/>
<path d="M24.7 126.5l.4-.2v.3z"/>
<path d="M255.5 118.2l.3 .1-.3 .2z"/>
<circle cx="141.7" cy="84.6" r=".15"/>
<circle cx="141.7" cy="74.7" r=".15"/>
<circle cx="117.9" cy="74.7" r=".15"/>
<circle cx="128.4" cy="74.7" r=".15"/>
<circle cx="123.1" cy="86.9" r=".15"/>
<circle cx="44.1" cy="82.9" r=".15"/>
<circle cx="44.1" cy="73" r=".15"/>
<circle cx="44.1" cy="65.4" r=".15"/>
<circle cx="67.3" cy="82.9" r=".15"/>
<circle cx="72.6" cy="82.9" r=".15"/>
<circle cx="156.8" cy="81.1" r=".15"/>
<circle cx="179.5" cy="81.1" r=".15"/>
<circle cx="194.6" cy="73.6" r=".15"/>
<circle cx="201" cy="81.1" r=".15"/>
<circle cx="194.6" cy="68.3" r=".15"/>
<circle cx="194.6" cy="81.1" r=".15"/>
<circle cx="244" cy="85.8" r=".15"/>
<circle cx="244" cy="76.5" r=".15"/>
<circle cx="231.2" cy="81.1" r=".15"/>
<circle cx="221.9" cy="81.1" r=".15"/>
<circle cx="227.2" cy="81.1" r=".15"/>
<circle cx="115" cy="77.1" r=".15"/>
<circle cx="73.1" cy="141" r=".15"/>
<circle cx="69.7" cy="141" r=".15"/>
<circle cx="72" cy="141" r=".15"/>
<circle cx="74.3" cy="141" r=".15"/>
<circle cx="76.6" cy="141" r=".15"/>
<circle cx="76.6" cy="109" r=".15"/>
<circle cx="83" cy="109" r=".15"/>
<circle cx="102.2" cy="131.1" r=".15"/>
<circle cx="113.8" cy="131.1" r=".15"/>
<circle cx="94.7" cy="131.1" r=".15"/>
<circle cx="82.4" cy="144.5" r=".15"/>
<circle cx="69.7" cy="147.4" r=".15"/>
<circle cx="81.9" cy="147.4" r=".15"/>
<circle cx="94.1" cy="147.4" r=".15"/>
<circle cx="47" cy="128.8" r=".15"/>
<circle cx="52.2" cy="131.1" r=".15"/>
</g>
<g font-size="1">
<text x="38.9" y="63.7">C200</text>
<text x="45.8" y="64.3">R200</text>
<text x="38.9" y="67.8">0.1 uF</text>
<text x="38.9" y="71.2">C202</text>
<text x="45.2" y="70.1">R201</text>
<text x="45.2" y="71.2">51 R</text>
<text x="45.8" y="67.2">50 R</text>
<text x="118.5" y="70.1">C203</text>
<text x="191.1" y="70.7">R202</text>
<text x="191.7" y="71.8">110 R</text>
<text x="196.4" y="67.2">C201</text>
<text x="196.4" y="70.7">0.01 uF</text>
<text x="38.9" y="75.3">22 pF</text>
<text x="54.5" y="76.5">3600GP15M600</text>
<text x="78.4" y="76.5">3600GP15M600</text>
<text x="91.2" y="76.5">T200</text>
<text x="101.4" y="76.1">C207</text>
<text x="108.6" y="76.5">LTC5562F</text>
<text x="113.5" y="77.7" transform="rotate(-90 113.5 77.7)">7</text>
<text x="117.6" y="77.7" transform="rotate(-90 117.6 77.7)">6</text>
<text x="118.5" y="72.4">0.01 uF</text>
<text x="120.2" y="77.6">U200</text>
<text x="140.6" y="73.6" transform="rotate(-90 140.6 73.6)">C206</text>
<text x="144.1" y="73.6" transform="rotate(-90 144.1 73.6)">0.1 uF</text>
<text x="167.1" y="75.9">FL200</text>
<text x="191.1" y="75.9">R203</text>
<text x="191.7" y="77.1">110 R</text>
<text x="196.4" y="72.4">C204</text>
<text x="196.4" y="75.9">0.01 uF</text>
<text x="210.7" y="77.6">FL201</text>
<text x="234.7" y="75.3">L200</text>
<text x="234.7" y="77.6">36 nH</text>
<text x="245" y="73.2">C205</text>
<text x="245.2" y="75.3">!BOM</text>
<text x="252.2" y="76.5">_315MHz_A_</text>
<text x="17.9" y="82.9">3500MHz_IF</text>
<text x="30.1" y="81.1">C210</text>
<text x="34.2" y="78.8">U202</text>
<text x="38.8" y="80.3">4</text>
<text x="44.7" y="78.8">L201</text>
<text x="44.7" y="81.1">10 nH</text>
<text x="48.7" y="81.1">C211</text>
<text x="53.4" y="80">FL202</text>
<text x="53.4" y="82.6">4</text>
<text x="57.7" y="80" transform="rotate(-90 57.7 80)">1</text>
<text x="62.1" y="82.6">2</text>
<text x="63.8" y="80">R204</text>
<text x="63.8" y="81.1">300 R</text>
<text x="68.5" y="82.3">R207</text>
<text x="73.1" y="80">R205</text>
<text x="73.1" y="81.1">300 R</text>
<text x="77.2" y="82.6">4</text>
<text x="81.6" y="80" transform="rotate(-90 81.6 80)">1</text>
<text x="84.2" y="80">FL203</text>
<text x="85.9" y="82.6">2</text>
<text x="90.6" y="79.1">5</text>
<text x="97.5" y="79.1">4</text>
<text x="101.6" y="80">22 pF</text>
<text x="109.8" y="80.9">8</text>
<text x="109.8" y="83.8">9</text>
<text x="111.2" y="81.5">IN−</text>
<text x="114.1" y="80.5" transform="rotate(-90 114.1 80.5)">Gnd</text>
<text x="115.9" y="81.7" transform="rotate(-90 115.9 81.7)">11</text>
<text x="117.7" y="81.5">OUT−</text>
<text x="118.2" y="80.3" transform="rotate(-90 118.2 80.3)">Vcc</text>
<text x="121.4" y="83.8">4</text>
<text x="121.4" y="80.9">5</text>
<text x="129.5" y="82.9">100 nH</text>
<text x="130.1" y="80">L202</text>
<text x="136.5" y="83.5">C212</text>
<text x="142.9" y="80.5">T201</text>
<text x="144.1" y="82.3">1</text>
<text x="149.9" y="82.3">5</text>
<text x="158.6" y="80">L203</text>
<text x="158.6" y="82.3">68 nH</text>
<text x="165" y="79.1">1</text>
<text x="165" y="80.9">2</text>
<text x="165" y="82.6">3</text>
<text x="165.9" y="78.2">B3741</text>
<text x="170.8" y="80.9">5</text>
<text x="170.8" y="82.6">4</text>
<text x="170.8" y="79.1">6</text>
<text x="174.9" y="80">L204</text>
<text x="174.9" y="82.3">68 nH</text>
<text x="180.7" y="80">C209</text>
<text x="180.7" y="83.5">0.01 uF</text>
<text x="184.7" y="78.8">U201</text>
<text x="189.4" y="78.5">4</text>
<text x="195.8" y="82.3">0.01 uF</text>
<text x="197" y="79.4">C208</text>
<text x="202.2" y="80">L205</text>
<text x="202.2" y="82.3">68 nH</text>
<text x="208.6" y="79.1">1</text>
<text x="208.6" y="80.9">2</text>
<text x="208.6" y="82.6">3</text>
<text x="214.4" y="80.9">5</text>
<text x="214.4" y="82.6">4</text>
<text x="214.4" y="79.1">6</text>
<text x="217.3" y="80">L206</text>
<text x="217.3" y="82.3">68 nH</text>
<text x="245.2" y="80.5">R206</text>
<text x="245.2" y="82.3">100 R</text>
<text x="30.1" y="85.2">22 pF</text>
<text x="38.9" y="86.1">2</text>
<text x="40.6" y="86.4">ERA−2SM+</text>
<text x="48.7" y="85.2">22 pF</text>
<text x="57.7" y="86.3" transform="rotate(-90 57.7 86.3)">3</text>
<text x="63.8" y="85.8">R208</text>
<text x="63.8" y="86.9">300 R</text>
<text x="69.1" y="84.6">36 R</text>
<text x="73.1" y="85.8">R209</text>
<text x="73.1" y="86.9">300 R</text>
<text x="81.6" y="86.3" transform="rotate(-90 81.6 86.3)">3</text>
<text x="90.6" y="86.7">3</text>
<text x="94.1" y="86.7">2</text>
<text x="97.6" y="86.7">1</text>
<text x="101.4" y="86.5">C217</text>
<text x="109.2" y="86.7">10</text>
<text x="111.2" y="84.4">IN+</text>
<text x="111.2" y="87.3">LGnd</text>
<text x="114.7" y="89.5" transform="rotate(-90 114.7 89.5)">LO+</text>
<text x="116.2" y="85.8" transform="rotate(-90 116.2 85.8)">Paddle</text>
<text x="117.6" y="89.5" transform="rotate(-90 117.6 89.5)">LO−</text>
<text x="117.7" y="84.4">OUT+</text>
<text x="119" y="87.3">EN</text>
<text x="121.4" y="86.7">3</text>
<text x="123.7" y="89.8">C220</text>
<text x="130.1" y="86.9">L208</text>
<text x="130.1" y="89.8">100 nH</text>
<text x="136.5" y="86.9">0.01 uF</text>
<text x="144.1" y="89.3">3</text>
<text x="144.1" y="85.8">2</text>
<text x="149.9" y="89.3">4</text>
<text x="157.4" y="87.5">1.8 pF</text>
<text x="158" y="85.2">C216</text>
<text x="180.7" y="86.9">C218</text>
<text x="180.7" y="89.3">1.8 pF</text>
<text x="187.1" y="88.7">ERA−2SM+</text>
<text x="189.4" y="84.3">2</text>
<text x="201.6" y="84.6">C213</text>
<text x="201.6" y="87.5">1.8 pF</text>
<text x="209.5" y="84.6">B3741</text>
<text x="222.5" y="84.6">C214</text>
<text x="222.5" y="87.5">1.8 pF</text>
<text x="227.8" y="84.6">C215</text>
<text x="227.8" y="86.9">!BOM</text>
<text x="234.7" y="84.6">L207</text>
<text x="234.7" y="86.9">36 nH</text>
<text x="245.2" y="87.5">C219</text>
<text x="245.2" y="89.8">!BOM</text>
<text x="252.2" y="85.8">_315MHz_B_</text>
<text x="91.7" y="90.4">device=TC1</text>
<text x="101" y="90.4">22 pF</text>
<text x="114.1" y="91" transform="rotate(-90 114.1 91)">1</text>
<text x="117" y="91" transform="rotate(-90 117 91)">2</text>
<text x="123.7" y="92.2">0.1 uF</text>
<text x="144.1" y="91">device=TC8</text>
<text x="42.9" y="100.9">C221</text>
<text x="48.7" y="100.9">C222</text>
<text x="58" y="100.9">C223</text>
<text x="42.9" y="103.2">0.1 uF</text>
<text x="48.7" y="103.2">0.1 uF</text>
<text x="58" y="103.2">0.1 uF</text>
<text x="88.3" y="106.1">C224</text>
<text x="94.1" y="106.1">C225</text>
<text x="48.2" y="113.7">C226</text>
<text x="71.7" y="112.5" transform="rotate(-90 71.7 112.5)">6</text>
<text x="74.6" y="112.5" transform="rotate(-90 74.6 112.5)">27</text>
<text x="76.3" y="112.5" transform="rotate(-90 76.3 112.5)">26</text>
<text x="78.1" y="112.5" transform="rotate(-90 78.1 112.5)">4</text>
<text x="81" y="112.5" transform="rotate(-90 81 112.5)">10</text>
<text x="82.7" y="112.5" transform="rotate(-90 82.7 112.5)">16</text>
<text x="84.5" y="112.5" transform="rotate(-90 84.5 112.5)">5</text>
<text x="87.4" y="112.5" transform="rotate(-90 87.4 112.5)">32</text>
<text x="88.3" y="108.4">0.1 uF</text>
<text x="89.1" y="112.5" transform="rotate(-90 89.1 112.5)">25</text>
<text x="90.6" y="112.5">U203</text>
<text x="94.1" y="108.4">0.1 uF</text>
<text x="19.1" y="115.4">REF_CLK</text>
<text x="48.2" y="119.5">C227</text>
<text x="48.7" y="117.7">1 nF</text>
<text x="63.9" y="119.2">28</text>
<text x="63.9" y="116.9">29</text>
<text x="65.9" y="119.5">REF_inB</text>
<text x="65.9" y="117.2">REF_inA</text>
<text x="72" y="115.3" transform="rotate(-90 72 115.3)">V_p</text>
<text x="75.2" y="116.6" transform="rotate(-90 75.2 116.6)">DV_dd</text>
<text x="76.9" y="116.8" transform="rotate(-90 76.9 116.8)">PDB_rf</text>
<text x="78.4" y="115.6" transform="rotate(-90 78.4 115.6)">OUT</text>
<text x="81.3" y="115.3" transform="rotate(-90 81.3 115.3)">V_rf</text>
<text x="83" y="116.6" transform="rotate(-90 83 116.6)">AV_dd</text>
<text x="84.8" y="116.6" transform="rotate(-90 84.8 116.6)">AV_dd</text>
<text x="86.3" y="118.4">MUXOUT</text>
<text x="88" y="116.9" transform="rotate(-90 88 116.9)">C_reg2</text>
<text x="89.7" y="116.9" transform="rotate(-90 89.7 116.9)">C_reg1</text>
<text x="91.7" y="118.1">30</text>
<text x="97" y="117.2">R210</text>
<text x="256.2" y="118.3">PLL_MUX</text>
<text x="48.7" y="123.6">1 nF</text>
<text x="64.5" y="125">2</text>
<text x="64.5" y="122.7">1</text>
<text x="65.9" y="125.6">COM</text>
<text x="65.9" y="123.3">INM</text>
<text x="75.4" y="125.3">ADF4355−2</text>
<text x="86.1" y="124.2">RF_outA−</text>
<text x="86.1" y="121.8">RF_outA+</text>
<text x="91.7" y="123.9">12</text>
<text x="91.7" y="121.6">11</text>
<text x="97" y="120.1">1000 R</text>
<text x="97.6" y="123">C229</text>
<text x="103.4" y="120.1">C228</text>
<text x="104" y="123.6">22 pF</text>
<text x="18.5" y="131.1">LOAD_LO2</text>
<text x="18.5" y="128.8">DATA_LO2</text>
<text x="18.5" y="126.5">CLK_PLL</text>
<text x="38.9" y="128.2">R211</text>
<text x="38.9" y="130.5">R213</text>
<text x="42.9" y="128.2">1 K</text>
<text x="42.9" y="130.5">1 K</text>
<text x="63.9" y="130.3">14</text>
<text x="64.5" y="127.4">3</text>
<text x="65.9" y="127.9">OFS</text>
<text x="65.9" y="130.6">RF_outB+</text>
<text x="81.8" y="127.3">33</text>
<text x="83.6" y="131" transform="rotate(-90 83.6 131)">Pad</text>
<text x="84.2" y="127">gnd</text>
<text x="87.3" y="131.1">CP_out</text>
<text x="87.5" y="127.7">V_tune</text>
<text x="91.7" y="130.9">7</text>
<text x="91.7" y="127.4">20</text>
<text x="98.1" y="126.5">22 pF</text>
<text x="108" y="130">R212</text>
<text x="43.5" y="137.5">R215</text>
<text x="48.7" y="137.5">R216</text>
<text x="56.9" y="137.5">R217</text>
<text x="63.9" y="133.8">22</text>
<text x="63.9" y="132">15</text>
<text x="65.9" y="134.1">R_set</text>
<text x="65.9" y="132.3">RF_outB−</text>
<text x="95.2" y="132.9">C230</text>
<text x="95.2" y="135.2">3300 pF</text>
<text x="102.8" y="133.4">R214</text>
<text x="102.8" y="135.8">1000 R</text>
<text x="108" y="132.9">1500 R</text>
<text x="114.4" y="135.2">C231</text>
<text x="114.4" y="137.5">1500 pF</text>
<text x="43.5" y="139.8">1.5 K</text>
<text x="48.7" y="139.8">1.5 K</text>
<text x="56.9" y="139.8">4.7 K</text>
<text x="67" y="139.8" transform="rotate(-90 67 139.8)">8</text>
<text x="67.3" y="138.4" transform="rotate(-90 67.3 138.4)">CP_gnd</text>
<text x="69.4" y="139.8" transform="rotate(-90 69.4 139.8)">9</text>
<text x="70" y="138.4" transform="rotate(-90 70 138.4)">A_gnd</text>
<text x="71.7" y="140.4" transform="rotate(-90 71.7 140.4)">13</text>
<text x="72.3" y="138.4" transform="rotate(-90 72.3 138.4)">A_gndrf</text>
<text x="74" y="140.4" transform="rotate(-90 74 140.4)">18</text>
<text x="74.3" y="138.4" transform="rotate(-90 74.3 138.4)">A_gndvco</text>
<text x="76.3" y="140.4" transform="rotate(-90 76.3 140.4)">21</text>
<text x="76.6" y="138.4" transform="rotate(-90 76.6 138.4)">A_gndvco</text>
<text x="78.7" y="140.4" transform="rotate(-90 78.7 140.4)">31</text>
<text x="79" y="138.4" transform="rotate(-90 79 138.4)">SD_gnd</text>
<text x="82.2" y="140.4" transform="rotate(-90 82.2 140.4)">17</text>
<text x="82.4" y="138.4" transform="rotate(-90 82.4 138.4)">V_vco</text>
<text x="84.5" y="140.4" transform="rotate(-90 84.5 140.4)">19</text>
<text x="84.8" y="138.4" transform="rotate(-90 84.8 138.4)">V_regvco</text>
<text x="86.8" y="140.4" transform="rotate(-90 86.8 140.4)">23</text>
<text x="87.1" y="138.4" transform="rotate(-90 87.1 138.4)">V_ref</text>
<text x="89.1" y="140.4" transform="rotate(-90 89.1 140.4)">24</text>
<text x="89.4" y="138.4" transform="rotate(-90 89.4 138.4)">V_bias</text>
<text x="104" y="140.4">C232</text>
<text x="104" y="142.2">.056 uF</text>
<text x="67.9" y="149.7">C233</text>
<text x="73.1" y="149.7">C234</text>
<text x="80.1" y="149.7">C235</text>
<text x="85.4" y="149.7">C236</text>
<text x="92.3" y="149.7">C237</text>
<text x="97.6" y="149.7">C238</text>
<text x="67.9" y="152">10 pF</text>
<text x="73.1" y="152">0.1 uF</text>
<text x="80.1" y="152">10 pF</text>
<text x="85.4" y="152">0.1 uF</text>
<text x="92.3" y="152">10 pF</text>
<text x="97.6" y="152">0.1 uF</text>
</g>
<g font-size="1" fill="#008b00">
<text x="81.9" y="61.9">_3500 MHz_</text>
<text x="148.7" y="63.7">_315 MHz_</text>
<text x="68.5" y="74.7">−6dB</text>
<text x="262.1" y="76.5">YY</text>
<text x="13.3" y="82.9">RR</text>
<text x="235.9" y="80.5">315 MHz</text>
<text x="235.9" y="81.7">Pwr Divider</text>
<text x="94.5" y="89.2">NC</text>
<text x="262.1" y="85.8">ZZ</text>
<text x="111.5" y="92.2">LO2+</text>
<text x="117.9" y="92.2">LO2−</text>
<text x="14.4" y="115.4">XX</text>
<text x="265" y="118.3">B</text>
<text x="13.9" y="130">CC</text>
<text x="14.4" y="126.5">A</text>
<text x="61.5" y="130.8">NC</text>
<text x="61.5" y="132.6">NC</text>
</g>
<g font-size=".8" fill="#008b00">
<text x="49.2" y="63.4">+7.5V</text>
<text x="193.3" y="64.6">+7.5V</text>
<text x="127.6" y="73.3">+3.3V</text>
<text x="124.2" y="85.5">+3.3V</text>
<text x="41.6" y="97.7">+3.3V</text>
<text x="47.4" y="97.7">+3.3V</text>
<text x="56.7" y="97.7">+5V</text>
<text x="71.3" y="107.6">+5V</text>
<text x="75.9" y="107.6">+3.3V</text>
<text x="82.3" y="107.6">+3.3V</text>
</g>
<g font-size=".8">
<text x="142" y="69.9" transform="rotate(90 142 69.9)">1</text>
<text x="142" y="73.9" transform="rotate(90 142 73.9)">2</text>
<text x="29.4" y="83.7">2</text>
<text x="33.3" y="83.7">1</text>
<text x="35.2" y="82.6">1</text>
<text x="40.9" y="82.6">3</text>
<text x="48" y="83.7">2</text>
<text x="51.9" y="83.7">1</text>
<text x="100.3" y="78.5">2</text>
<text x="104.2" y="78.5">1</text>
<text x="179.9" y="82">2</text>
<text x="183.9" y="82">1</text>
<text x="185.7" y="80.8">1</text>
<text x="191.4" y="80.8">3</text>
<text x="100.3" y="89">2</text>
<text x="104.2" y="89">1</text>
<text x="135.7" y="85.5">2</text>
<text x="139.7" y="85.5">1</text>
<text x="47.4" y="116.3">2</text>
<text x="51.4" y="116.3">1</text>
<text x="47.4" y="122.1">2</text>
<text x="51.4" y="122.1">1</text>
<text x="96.8" y="125">2</text>
<text x="100.8" y="125">1</text>
<text x="102.6" y="122.1">2</text>
<text x="106.6" y="122.1">1</text>
<text x="102.5" y="138.5" transform="rotate(90 102.5 138.5)">1</text>
<text x="102.5" y="142.5" transform="rotate(90 102.5 142.5)">2</text>
</g>
</svg>
